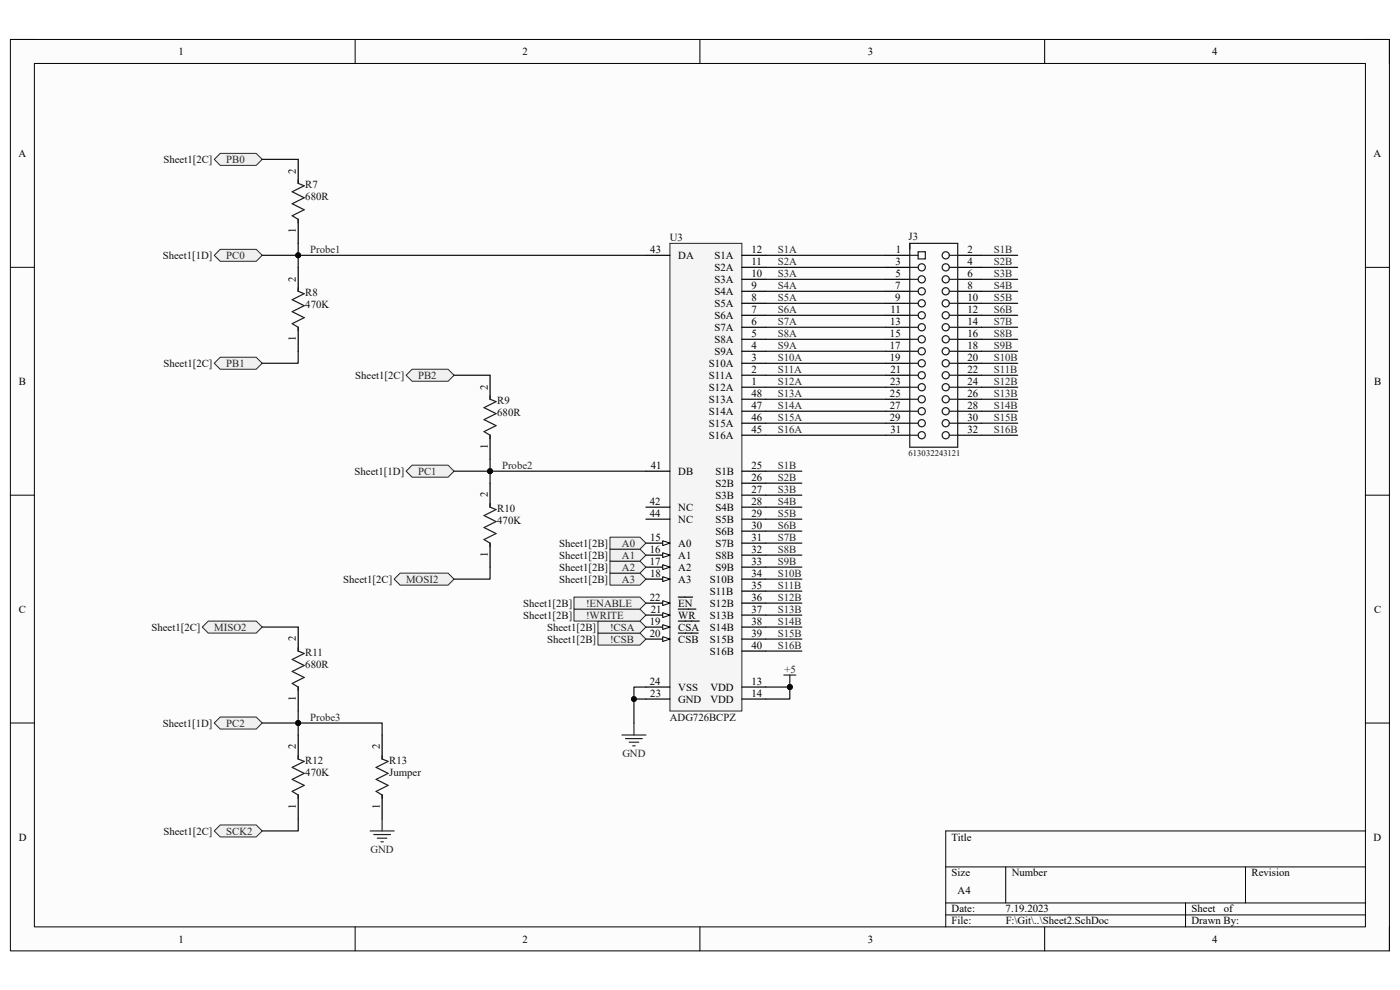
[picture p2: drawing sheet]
<svg xmlns="http://www.w3.org/2000/svg" width="297mm" height="210mm" viewBox="0 0 297 210" stroke-linecap="round" stroke-linejoin="round" font-family="sans-serif">
<path d="M2.2 8.4h292.6v193.3h-292.6z" fill-rule="evenodd" fill="#fcfcfc"/>
<path d="M2.2 8.4h292.6v193.3h-292.6z" fill="none" stroke="#000" stroke-width=".21"/>
<path d="M7.3 13.5h282.4v183.1h-282.4z" fill-rule="evenodd" fill="#fcfcfc"/>
<g fill="none" stroke="#000" stroke-width=".21">
<path d="M2.2 8.4h5.1M7.3 13.5h282.4v183.1h-282.4zM75.3 8.4v5.1M148.5 8.4v5.1M221.6 8.4v5.1M289.7 8.4h5.1v5.1M2.2 56.7h5.1M289.7 56.7h5.1M2.2 105h5.1M289.7 105.1h5.1M2.2 153.4h5.1M289.7 153.4h5.1"/>
<path d="M289.7 176.3h-89.1v20.3M75.3 196.6v5.1M148.5 196.6v5.1M200.6 183.9h89.1M200.6 191.5h89.1M200.6 194.1h89.1M213.4 183.9v7.6M221.6 196.6v5.1M251.5 191.5v5.1M264.2 183.9v7.6M294.8 196.6v5.1"/>
</g>
<path d="M63.3 33.8v5.1M63.3 46.5v5.1M63.3 56.7v5.1M63.3 69.4v5.1" fill="none" stroke="#000" stroke-width=".25"/>
<path d="M63.3 38.1v.8l1.2 .5-2.5 1.3 2.5 1.3-2.5 1.2 2.5 1.3-2.5 1.3 1.3 .7v.8M63.3 61v.8l1.2 .5-2.5 1.3 2.5 1.2-2.5 1.3 2.5 1.3-2.5 1.3 1.3 .7v.8" fill="none" stroke="#1c1c1c" stroke-width=".25"/>
<path d="M45.5 33.8l1.2-1.3h7.7l1.2 1.3-1.2 1.3h-7.7z" fill-rule="evenodd" fill="#f0f0f0"/>
<path d="M45.5 33.8l1.2-1.3h7.7l1.2 1.3-1.2 1.3h-7.7z" fill="none" stroke="#262626" stroke-width=".21"/>
<path d="M45.5 77.1l1.2-1.3h7.7l1.2 1.3-1.2 1.2h-7.7z" fill-rule="evenodd" fill="#f0f0f0"/>
<path d="M45.5 77.1l1.2-1.3h7.7l1.2 1.3-1.2 1.2h-7.7z" fill="none" stroke="#262626" stroke-width=".21"/>
<path d="M45.5 54.2l1.2-1.3h7.7l1.2 1.3-1.2 1.2h-7.7z" fill-rule="evenodd" fill="#f0f0f0"/>
<path d="M45.5 54.2l1.2-1.3h7.7l1.2 1.3-1.2 1.2h-7.7z" fill="none" stroke="#262626" stroke-width=".21"/>
<path d="M104 79.6v5.1M104 92.3v5.1M104 102.5v5.1M104 115.2v5.1" fill="none" stroke="#000" stroke-width=".25"/>
<path d="M104 83.9v.8l1.2 .5-2.5 1.3 2.5 1.2-2.5 1.3 2.5 1.3-2.5 1.3 1.3 .7v.8M104 106.8v.8l1.2 .5-2.5 1.3 2.5 1.2-2.5 1.3 2.5 1.3-2.5 1.3 1.3 .7v.8" fill="none" stroke="#1c1c1c" stroke-width=".25"/>
<path d="M86.2 79.6l1.2-1.3h7.7l1.2 1.3-1.2 1.3h-7.7z" fill-rule="evenodd" fill="#f0f0f0"/>
<path d="M86.2 79.6l1.2-1.3h7.7l1.2 1.3-1.2 1.3h-7.7z" fill="none" stroke="#262626" stroke-width=".21"/>
<path d="M83.6 122.9l1.3-1.3h10.2l1.2 1.3-1.2 1.2h-10.2z" fill-rule="evenodd" fill="#f0f0f0"/>
<path d="M83.6 122.9l1.3-1.3h10.2l1.2 1.3-1.2 1.2h-10.2z" fill="none" stroke="#262626" stroke-width=".21"/>
<path d="M86.2 100l1.2-1.3h7.7l1.2 1.3-1.2 1.2h-7.7z" fill-rule="evenodd" fill="#f0f0f0"/>
<path d="M86.2 100l1.2-1.3h7.7l1.2 1.3-1.2 1.2h-7.7z" fill="none" stroke="#262626" stroke-width=".21"/>
<path d="M63.3 133v5.1M63.3 145.7v5.1M63.3 155.9v5.1M63.3 168.6v5.1" fill="none" stroke="#000" stroke-width=".25"/>
<path d="M63.3 137.4v.7l1.2 .5-2.5 1.3 2.5 1.3-2.5 1.2 2.5 1.3-2.5 1.3 1.3 .7v.8M63.3 160.2v.8l1.2 .5-2.5 1.3 2.5 1.3-2.5 1.2 2.5 1.3-2.5 1.3 1.3 .7v.8" fill="none" stroke="#1c1c1c" stroke-width=".25"/>
<path d="M42.9 133l1.3-1.2h10.2l1.2 1.2-1.2 1.3h-10.2z" fill-rule="evenodd" fill="#f0f0f0"/>
<path d="M42.9 133l1.3-1.2h10.2l1.2 1.2-1.2 1.3h-10.2z" fill="none" stroke="#262626" stroke-width=".21"/>
<path d="M45.5 176.3l1.2-1.3h7.7l1.2 1.3-1.2 1.2h-7.7z" fill-rule="evenodd" fill="#f0f0f0"/>
<path d="M45.5 176.3l1.2-1.3h7.7l1.2 1.3-1.2 1.2h-7.7z" fill="none" stroke="#262626" stroke-width=".21"/>
<path d="M45.5 153.4l1.2-1.3h7.7l1.2 1.3-1.2 1.3h-7.7z" fill-rule="evenodd" fill="#f0f0f0"/>
<path d="M45.5 153.4l1.2-1.3h7.7l1.2 1.3-1.2 1.3h-7.7z" fill="none" stroke="#262626" stroke-width=".21"/>
<path d="M142.1 51.6h15.3v99.2h-15.3z" fill-rule="evenodd" fill="#f5f5f5"/>
<path d="M142.1 51.6h15.3v99.2h-15.3z" fill="none" stroke="#262626" stroke-width=".21"/>
<g fill="none" stroke="#000" stroke-width=".25">
<path d="M157.4 59.3h5.1M157.4 56.7h5.1M157.4 54.2h5.1M157.4 79.6h5.1M157.4 77.1h5.1M157.4 74.5h5.1M157.4 72h5.1M157.4 69.4h5.1M157.4 66.9h5.1M157.4 64.3h5.1M157.4 61.8h5.1M157.4 82.1h5.1"/>
<path d="M137 115.2h5.1M157.4 145.7h5.1M157.4 148.3h5.1"/>
</g>
<path d="M140.6 114.7l1.5 .5-1.5 .5z" fill="#fbfbfb"/>
<path d="M140.6 114.7l1.5 .5-1.5 .5z" fill="none" stroke="#000" stroke-width=".21"/>
<path d="M137 117.8h5.1" fill="none" stroke="#000" stroke-width=".25"/>
<path d="M140.6 117.3l1.5 .5-1.5 .5z" fill="#fbfbfb"/>
<path d="M140.6 117.3l1.5 .5-1.5 .5z" fill="none" stroke="#000" stroke-width=".21"/>
<path d="M137 120.3h5.1" fill="none" stroke="#000" stroke-width=".25"/>
<path d="M140.6 119.8l1.5 .5-1.5 .5z" fill="#fbfbfb"/>
<path d="M140.6 119.8l1.5 .5-1.5 .5z" fill="none" stroke="#000" stroke-width=".21"/>
<path d="M137 122.9h5.1" fill="none" stroke="#000" stroke-width=".25"/>
<path d="M140.6 122.3l1.5 .6-1.5 .5z" fill="#fbfbfb"/>
<path d="M140.6 122.3l1.5 .6-1.5 .5z" fill="none" stroke="#000" stroke-width=".21"/>
<path d="M137 133h5.1" fill="none" stroke="#000" stroke-width=".25"/>
<path d="M140.6 132.5l1.5 .5-1.5 .5z" fill="#fbfbfb"/>
<path d="M140.6 132.5l1.5 .5-1.5 .5z" fill="none" stroke="#000" stroke-width=".21"/>
<path d="M137 135.6h5.1M143.9 131.8h4.4" fill="none" stroke="#000" stroke-width=".25"/>
<path d="M140.6 135.1l1.5 .5-1.5 .5z" fill="#fbfbfb"/>
<path d="M140.6 135.1l1.5 .5-1.5 .5z" fill="none" stroke="#000" stroke-width=".21"/>
<path d="M137 130.5h5.1M143.9 134.3h4.2" fill="none" stroke="#000" stroke-width=".25"/>
<path d="M140.6 130l1.5 .5-1.5 .5z" fill="#fbfbfb"/>
<path d="M140.6 130l1.5 .5-1.5 .5z" fill="none" stroke="#000" stroke-width=".21"/>
<path d="M137 127.9h5.1M143.9 129.2h3.7" fill="none" stroke="#000" stroke-width=".25"/>
<path d="M140.6 127.4l1.5 .5-1.5 .5z" fill="#fbfbfb"/>
<path d="M140.6 127.4l1.5 .5-1.5 .5z" fill="none" stroke="#000" stroke-width=".21"/>
<g fill="none" stroke="#000" stroke-width=".25">
<path d="M137 54.2h5.1M137 100h5.1M157.4 100h5.1M157.4 92.3h5.1M157.4 89.8h5.1M157.4 87.2h5.1M157.4 84.7h5.1M137 107.6h5.1M137 110.1h5.1M157.4 102.5h5.1M157.4 105h5.1M157.4 107.6h5.1"/>
<path d="M157.4 110.1h5.1M157.4 112.7h5.1M157.4 115.2h5.1M157.4 117.8h5.1M143.9 126.7h3M157.4 120.3h5.1M157.4 122.9h5.1M157.4 125.4h5.1M157.4 127.9h5.1M157.4 130.5h5.1M157.4 133h5.1M157.4 135.6h5.1"/>
<path d="M157.4 138.1h5.1M137 148.3h5.1M137 145.7h5.1"/>
</g>
<path d="M131.9 155.9h5.1M132.7 156.7h3.6M133.5 157.5h2M134.2 158.2h.5M134.5 153.4v2.5" fill="none" stroke="#262626" stroke-width=".25"/>
<path d="M126.9 134.3h8.9l1.2 1.3-1.2 1.2h-8.9z" fill-rule="evenodd" fill="#f0f0f0"/>
<path d="M126.9 134.3h8.9l1.2 1.3-1.2 1.2h-8.9z" fill="none" stroke="#262626" stroke-width=".21"/>
<path d="M126.9 131.8h8.9l1.2 1.2-1.2 1.3h-8.9z" fill-rule="evenodd" fill="#f0f0f0"/>
<path d="M126.9 131.8h8.9l1.2 1.2-1.2 1.3h-8.9z" fill="none" stroke="#262626" stroke-width=".21"/>
<path d="M129.4 121.6h6.4l1.2 1.3-1.2 1.2h-6.4z" fill-rule="evenodd" fill="#f0f0f0"/>
<path d="M129.4 121.6h6.4l1.2 1.3-1.2 1.2h-6.4z" fill="none" stroke="#262626" stroke-width=".21"/>
<path d="M129.4 119h6.4l1.2 1.3-1.2 1.3h-6.4z" fill-rule="evenodd" fill="#f0f0f0"/>
<path d="M129.4 119h6.4l1.2 1.3-1.2 1.3h-6.4z" fill="none" stroke="#262626" stroke-width=".21"/>
<path d="M129.4 116.5h6.4l1.2 1.3-1.2 1.2h-6.4z" fill-rule="evenodd" fill="#f0f0f0"/>
<path d="M129.4 116.5h6.4l1.2 1.3-1.2 1.2h-6.4z" fill="none" stroke="#262626" stroke-width=".21"/>
<path d="M129.4 114h6.4l1.2 1.2-1.2 1.3h-6.4z" fill-rule="evenodd" fill="#f0f0f0"/>
<path d="M129.4 114h6.4l1.2 1.2-1.2 1.3h-6.4z" fill="none" stroke="#262626" stroke-width=".21"/>
<path d="M121.8 129.2h14l1.2 1.3-1.2 1.3h-14z" fill-rule="evenodd" fill="#f0f0f0"/>
<path d="M121.8 129.2h14l1.2 1.3-1.2 1.3h-14z" fill="none" stroke="#262626" stroke-width=".21"/>
<path d="M121.8 126.7h14l1.2 1.2-1.2 1.3h-14z" fill-rule="evenodd" fill="#f0f0f0"/>
<path d="M121.8 126.7h14l1.2 1.2-1.2 1.3h-14z" fill="none" stroke="#262626" stroke-width=".21"/>
<path d="M166.3 143.2h2.5M167.6 143.2v2.5" fill="none" stroke="#262626" stroke-width=".25"/>
<circle cx="167.6" cy="145.7" r=".51" fill="#0e0e0e"/>
<circle cx="167.6" cy="145.7" r=".51" fill="none" stroke="#0e0e0e" stroke-width=".21"/>
<g fill="none" stroke="#000" stroke-width=".25">
<path d="M187.9 56.7h5.1M187.9 54.2h5.1M187.9 59.3h5.1M203.2 56.7h5.1M203.2 54.2h5.1M203.2 59.3h5.1M187.9 61.8h5.1M187.9 64.3h5.1M187.9 66.9h5.1M187.9 69.4h5.1M187.9 72h5.1M187.9 74.5h5.1"/>
<path d="M187.9 77.1h5.1M187.9 79.6h5.1M203.2 61.8h5.1M203.2 64.3h5.1M203.2 66.9h5.1M203.2 69.4h5.1M203.2 72h5.1M203.2 74.5h5.1M203.2 77.1h5.1M203.2 79.6h5.1M187.9 82.1h5.1M187.9 84.7h5.1"/>
<path d="M187.9 87.2h5.1M187.9 89.8h5.1M187.9 92.3h5.1M203.2 82.1h5.1M203.2 84.7h5.1M203.2 87.2h5.1M203.2 89.8h5.1M203.2 92.3h5.1M81.1 155.9v5.1M81.1 168.6v5.1"/>
</g>
<g fill="none" stroke="#1c1c1c" stroke-width=".25">
<path d="M193 56.7h1.8M193 54.2h1.8M193 59.3h1.8M193 51.6h10.2v43.3h-10.2zM194.8 53.4h1.5v1.5h-1.5zM201.4 56.7h1.8M201.4 54.2h1.8M201.4 59.3h1.8M193 61.8h1.8M193 64.3h1.8M193 66.9h1.8M193 69.4h1.8"/>
<path d="M193 72h1.8M193 74.5h1.8M193 77.1h1.8M193 79.6h1.8M201.4 61.8h1.8M201.4 64.3h1.8M201.4 66.9h1.8M201.4 69.4h1.8M201.4 72h1.8M201.4 74.5h1.8M201.4 77.1h1.8M201.4 79.6h1.8"/>
<path d="M193 82.1h1.8M193 84.7h1.8M193 87.2h1.8M193 89.8h1.8M193 92.3h1.8M201.4 82.1h1.8M201.4 84.7h1.8M201.4 87.2h1.8M201.4 89.8h1.8M201.4 92.3h1.8M81.1 160.2v.8l1.2 .5-2.5 1.3 2.5 1.3-2.5 1.2 2.5 1.3-2.5 1.3 1.3 .7v.8"/>
<circle cx="195.5" cy="59.3" r=".76"/>
<circle cx="195.5" cy="56.7" r=".76"/>
<circle cx="200.6" cy="54.2" r=".76"/>
<circle cx="200.6" cy="59.3" r=".76"/>
<circle cx="200.6" cy="56.7" r=".76"/>
<circle cx="195.5" cy="61.8" r=".76"/>
<circle cx="195.5" cy="74.5" r=".76"/>
<circle cx="195.5" cy="77.1" r=".76"/>
<circle cx="195.5" cy="69.4" r=".76"/>
<circle cx="195.5" cy="79.6" r=".76"/>
<circle cx="195.5" cy="64.3" r=".76"/>
<circle cx="195.5" cy="66.9" r=".76"/>
<circle cx="195.5" cy="72" r=".76"/>
<circle cx="200.6" cy="79.6" r=".76"/>
<circle cx="200.6" cy="77.1" r=".76"/>
<circle cx="200.6" cy="74.5" r=".76"/>
<circle cx="200.6" cy="69.4" r=".76"/>
<circle cx="200.6" cy="66.9" r=".76"/>
<circle cx="200.6" cy="64.3" r=".76"/>
<circle cx="200.6" cy="72" r=".76"/>
<circle cx="200.6" cy="61.8" r=".76"/>
<circle cx="195.5" cy="84.7" r=".76"/>
<circle cx="195.5" cy="82.1" r=".76"/>
<circle cx="195.5" cy="89.8" r=".76"/>
<circle cx="195.5" cy="92.3" r=".76"/>
<circle cx="195.5" cy="87.2" r=".76"/>
<circle cx="200.6" cy="89.8" r=".76"/>
<circle cx="200.6" cy="84.7" r=".76"/>
<circle cx="200.6" cy="82.1" r=".76"/>
<circle cx="200.6" cy="92.3" r=".76"/>
<circle cx="200.6" cy="87.2" r=".76"/>
</g>
<path d="M78.5 176.3h5.1M79.3 177h3.5M80.1 177.8h2M80.8 178.6h.5M81.1 173.7v2.6" fill="none" stroke="#262626" stroke-width=".25"/>
<path d="M63.3 51.6v2.6h-7.7M63.3 74.5v2.6h-7.7" fill="none" stroke="#0e0e0e" stroke-width=".25"/>
<circle cx="63.3" cy="54.2" r=".51" fill="#0e0e0e"/>
<circle cx="63.3" cy="54.2" r=".51" fill="none" stroke="#0e0e0e" stroke-width=".21"/>
<path d="M63.3 54.2v2.5" fill="none" stroke="#0e0e0e" stroke-width=".25"/>
<circle cx="63.3" cy="54.2" r=".51" fill="#0e0e0e"/>
<circle cx="63.3" cy="54.2" r=".51" fill="none" stroke="#0e0e0e" stroke-width=".21"/>
<path d="M55.6 33.8h7.7M104 97.4v2.6h-7.7M104 120.3v2.6h-7.7" fill="none" stroke="#0e0e0e" stroke-width=".25"/>
<circle cx="104" cy="100" r=".51" fill="#0e0e0e"/>
<circle cx="104" cy="100" r=".51" fill="none" stroke="#0e0e0e" stroke-width=".21"/>
<path d="M104 100v2.5" fill="none" stroke="#0e0e0e" stroke-width=".25"/>
<circle cx="104" cy="100" r=".51" fill="#0e0e0e"/>
<circle cx="104" cy="100" r=".51" fill="none" stroke="#0e0e0e" stroke-width=".21"/>
<path d="M96.3 79.6h7.7M63.3 150.8v2.6h-7.7M63.3 173.7v2.6h-7.7" fill="none" stroke="#0e0e0e" stroke-width=".25"/>
<circle cx="63.3" cy="153.4" r=".51" fill="#0e0e0e"/>
<circle cx="63.3" cy="153.4" r=".51" fill="none" stroke="#0e0e0e" stroke-width=".21"/>
<path d="M63.3 153.4v2.5" fill="none" stroke="#0e0e0e" stroke-width=".25"/>
<circle cx="63.3" cy="153.4" r=".51" fill="#0e0e0e"/>
<circle cx="63.3" cy="153.4" r=".51" fill="none" stroke="#0e0e0e" stroke-width=".21"/>
<path d="M63.3 54.2h73.7M55.6 133h7.7" fill="none" stroke="#0e0e0e" stroke-width=".25"/>
<circle cx="63.3" cy="54.2" r=".51" fill="#0e0e0e"/>
<circle cx="63.3" cy="54.2" r=".51" fill="none" stroke="#0e0e0e" stroke-width=".21"/>
<path d="M104 100h33" fill="none" stroke="#0e0e0e" stroke-width=".25"/>
<circle cx="104" cy="100" r=".51" fill="#0e0e0e"/>
<circle cx="104" cy="100" r=".51" fill="none" stroke="#0e0e0e" stroke-width=".21"/>
<path d="M137 148.3h-2.5v5.1" fill="none" stroke="#0e0e0e" stroke-width=".25"/>
<circle cx="134.5" cy="148.3" r=".51" fill="#0e0e0e"/>
<circle cx="134.5" cy="148.3" r=".51" fill="none" stroke="#0e0e0e" stroke-width=".21"/>
<g fill="none" stroke="#0e0e0e" stroke-width=".25">
<path d="M162.5 54.2h25.4M162.5 56.7h25.4M162.5 59.3h25.4M162.5 61.8h25.4M162.5 64.3h25.4M162.5 66.9h25.4M162.5 69.4h25.4M162.5 72h25.4M162.5 74.5h25.4M162.5 77.1h25.4M162.5 79.6h25.4M162.5 82.1h25.4"/>
<path d="M162.5 84.7h25.4M162.5 87.2h25.4M162.5 89.8h25.4M162.5 92.3h25.4M162.5 100h7.6M162.5 102.5h7.6M162.5 105h7.6M162.5 107.6h7.6M162.5 110.1h7.6M162.5 112.7h7.6M162.5 115.2h7.6M162.5 117.8h7.6"/>
<path d="M162.5 120.3h7.6M162.5 122.9h7.6M162.5 125.4h7.6M162.5 127.9h7.6M162.5 130.5h7.6M162.5 133h7.6M162.5 135.6h7.6M162.5 138.1h7.6M167.6 145.7v2.6h-5.1"/>
</g>
<circle cx="167.6" cy="145.7" r=".51" fill="#0e0e0e"/>
<circle cx="167.6" cy="145.7" r=".51" fill="none" stroke="#0e0e0e" stroke-width=".21"/>
<path d="M162.5 145.7h5.1" fill="none" stroke="#0e0e0e" stroke-width=".25"/>
<circle cx="167.6" cy="145.7" r=".51" fill="#0e0e0e"/>
<circle cx="167.6" cy="145.7" r=".51" fill="none" stroke="#0e0e0e" stroke-width=".21"/>
<path d="M137 145.7h-2.5v2.6" fill="none" stroke="#0e0e0e" stroke-width=".25"/>
<circle cx="134.5" cy="148.3" r=".51" fill="#0e0e0e"/>
<circle cx="134.5" cy="148.3" r=".51" fill="none" stroke="#0e0e0e" stroke-width=".21"/>
<path d="M63.3 153.4h17.8v2.5" fill="none" stroke="#0e0e0e" stroke-width=".25"/>
<circle cx="63.3" cy="153.4" r=".51" fill="#0e0e0e"/>
<circle cx="63.3" cy="153.4" r=".51" fill="none" stroke="#0e0e0e" stroke-width=".21"/>
<g fill="none" stroke="#0e0e0e" stroke-width=".25">
<path d="M208.3 54.2h7.6M208.3 56.7h7.6M208.3 59.3h7.6M208.3 61.8h7.6M208.3 64.3h7.6M208.3 66.9h7.6M208.3 69.4h7.6M208.3 72h7.6M208.3 74.5h7.6M208.3 77.1h7.6M208.3 79.6h7.6M208.3 82.1h7.6"/>
<path d="M208.3 84.7h7.6M208.3 87.2h7.6M208.3 89.8h7.6M208.3 92.3h7.6"/>
</g>
<g font-size="2.3">
<text x="37.9" y="11.7">1</text>
<text x="110.9" y="11.7">2</text>
<text x="184.1" y="11.7">3</text>
<text x="257.1" y="11.7">4</text>
<text x="3.9" y="33.3">A</text>
<text x="291.4" y="33.3">A</text>
<text x="62.8" y="36.9" transform="rotate(-90 62.8 36.9)">2</text>
<text x="62.8" y="49.4" transform="rotate(-90 62.8 49.4)">1</text>
<text x="138" y="53.6">43</text>
<text x="159.4" y="53.6">12</text>
<text x="190.1" y="53.6">1</text>
<text x="205.2" y="53.6">2</text>
<text x="62.8" y="59.8" transform="rotate(-90 62.8 59.8)">2</text>
<text x="143.9" y="54.9">DA</text>
<text x="151.6" y="60">S3A</text>
<text x="151.6" y="57.4">S2A</text>
<text x="151.6" y="54.9">S1A</text>
<text x="159.4" y="58.7">10</text>
<text x="159.4" y="56.2">11</text>
<text x="189.9" y="58.7">5</text>
<text x="190" y="56.2">3</text>
<text x="205.2" y="56.2">4</text>
<text x="205.2" y="58.7">6</text>
<text x="151.6" y="65.1">S5A</text>
<text x="151.6" y="62.6">S4A</text>
<text x="159.4" y="63.8">8</text>
<text x="159.4" y="61.3">9</text>
<text x="189.9" y="61.3">7</text>
<text x="189.9" y="63.8">9</text>
<text x="205.2" y="61.3">8</text>
<text x="205.2" y="63.8">10</text>
<text x="151.6" y="70.2">S7A</text>
<text x="151.6" y="67.6">S6A</text>
<text x="159.4" y="71.5">5</text>
<text x="159.4" y="68.9">6</text>
<text x="159.4" y="66.4">7</text>
<text x="188.8" y="71.5">15</text>
<text x="188.8" y="68.9">13</text>
<text x="188.9" y="66.4">11</text>
<text x="205.2" y="66.4">12</text>
<text x="205.2" y="68.9">14</text>
<text x="205.2" y="71.5">16</text>
<text x="62.8" y="72.3" transform="rotate(-90 62.8 72.3)">1</text>
<text x="150.4" y="77.8">S10A</text>
<text x="151.6" y="75.3">S9A</text>
<text x="151.6" y="72.7">S8A</text>
<text x="159.4" y="76.5">3</text>
<text x="159.4" y="74">4</text>
<text x="188.8" y="74">17</text>
<text x="188.8" y="76.5">19</text>
<text x="205.2" y="74">18</text>
<text x="205.2" y="76.5">20</text>
<text x="4" y="81.6">B</text>
<text x="103.5" y="82.6" transform="rotate(-90 103.5 82.6)">2</text>
<text x="150.4" y="82.9">S12A</text>
<text x="150.4" y="80.3">S11A</text>
<text x="159.4" y="81.6">1</text>
<text x="159.4" y="79.1">2</text>
<text x="188.8" y="81.6">23</text>
<text x="188.9" y="79.1">21</text>
<text x="205.2" y="79.1">22</text>
<text x="205.2" y="81.6">24</text>
<text x="291.5" y="81.6">B</text>
<text x="150.4" y="88">S14A</text>
<text x="150.4" y="85.4">S13A</text>
<text x="159.4" y="89.3">46</text>
<text x="159.4" y="86.7">47</text>
<text x="159.4" y="84.2">48</text>
<text x="188.8" y="86.7">27</text>
<text x="188.8" y="89.3">29</text>
<text x="188.8" y="84.2">25</text>
<text x="205.2" y="84.2">26</text>
<text x="205.2" y="86.7">28</text>
<text x="205.2" y="89.3">30</text>
<text x="103.5" y="95.2" transform="rotate(-90 103.5 95.2)">1</text>
<text x="150.4" y="93.1">S16A</text>
<text x="150.4" y="90.6">S15A</text>
<text x="159.4" y="91.8">45</text>
<text x="188.9" y="91.8">31</text>
<text x="205.2" y="91.8">32</text>
<text x="138" y="99.4">41</text>
<text x="143.9" y="100.7">DB</text>
<text x="151.8" y="100.7">S1B</text>
<text x="159.4" y="99.4">25</text>
<text x="159.4" y="102">26</text>
<text x="103.5" y="105.5" transform="rotate(-90 103.5 105.5)">2</text>
<text x="137.9" y="107.1">42</text>
<text x="151.8" y="103.3">S2B</text>
<text x="151.8" y="105.8">S3B</text>
<text x="159.4" y="104.5">27</text>
<text x="159.4" y="107.1">28</text>
<text x="137.9" y="109.6">44</text>
<text x="143.9" y="108.3">NC</text>
<text x="143.9" y="110.9">NC</text>
<text x="151.8" y="108.3">S4B</text>
<text x="151.8" y="110.9">S5B</text>
<text x="151.8" y="113.4">S6B</text>
<text x="159.4" y="109.6">29</text>
<text x="159.4" y="112.1">30</text>
<text x="103.5" y="118.1" transform="rotate(-90 103.5 118.1)">1</text>
<text x="137.9" y="117.3">16</text>
<text x="137.9" y="119.8">17</text>
<text x="137.9" y="114.7">15</text>
<text x="143.9" y="116">A0</text>
<text x="143.9" y="118.5">A1</text>
<text x="151.8" y="116">S7B</text>
<text x="151.8" y="118.5">S8B</text>
<text x="159.4" y="114.7">31</text>
<text x="159.4" y="117.3">32</text>
<text x="159.4" y="119.8">33</text>
<text x="137.9" y="122.3">18</text>
<text x="143.9" y="121.1">A2</text>
<text x="143.9" y="123.6">A3</text>
<text x="150.6" y="123.6">S10B</text>
<text x="151.8" y="121.1">S9B</text>
<text x="159.4" y="122.3">34</text>
<text x="159.4" y="124.9">35</text>
<text x="4" y="130">C</text>
<text x="137.9" y="127.4">22</text>
<text x="138" y="130">21</text>
<text x="143.9" y="131.2">WR</text>
<text x="143.9" y="128.7">EN</text>
<text x="150.6" y="126.2">S11B</text>
<text x="150.6" y="128.7">S12B</text>
<text x="150.6" y="131.2">S13B</text>
<text x="159.4" y="127.4">36</text>
<text x="159.4" y="130">37</text>
<text x="291.5" y="130">C</text>
<text x="62.8" y="136.1" transform="rotate(-90 62.8 136.1)">2</text>
<text x="137.9" y="132.5">19</text>
<text x="137.9" y="135">20</text>
<text x="143.9" y="133.8">CSA</text>
<text x="143.9" y="136.3">CSB</text>
<text x="150.6" y="133.8">S14B</text>
<text x="150.6" y="136.3">S15B</text>
<text x="159.4" y="132.5">38</text>
<text x="159.4" y="135">39</text>
<text x="159.4" y="137.6">40</text>
<text x="150.6" y="138.9">S16B</text>
<text x="62.8" y="148.6" transform="rotate(-90 62.8 148.6)">1</text>
<text x="137.9" y="145.2">24</text>
<text x="138" y="147.8">23</text>
<text x="143.9" y="149.1">GND</text>
<text x="143.9" y="146.5">VSS</text>
<text x="150.7" y="146.5">VDD</text>
<text x="150.7" y="149.1">VDD</text>
<text x="159.4" y="145.2">13</text>
<text x="159.4" y="147.8">14</text>
<text x="62.8" y="159" transform="rotate(-90 62.8 159)">2</text>
<text x="80.6" y="159" transform="rotate(-90 80.6 159)">2</text>
<text x="62.8" y="171.5" transform="rotate(-90 62.8 171.5)">1</text>
<text x="80.6" y="171.5" transform="rotate(-90 80.6 171.5)">1</text>
<text x="4" y="178.3">D</text>
<text x="201.9" y="178.3">Title</text>
<text x="291.4" y="178.3">D</text>
<text x="201.9" y="185.9">Size</text>
<text x="214.6" y="185.9">Number</text>
<text x="265.5" y="185.9">Revision</text>
<text x="203.2" y="189.7">A4</text>
<text x="201.9" y="193.5">Date:</text>
<text x="201.9" y="196.1">File:</text>
<text x="213.3" y="193.5">7.19.2023</text>
<text x="213.4" y="196.1">F:\Git\..\Sheet2.SchDoc</text>
<text x="252.8" y="196.1">Drawn By:</text>
<text x="252.8" y="193.5">Sheet</text>
<text x="259.6" y="193.5">of</text>
<text x="37.9" y="199.9">1</text>
<text x="110.9" y="199.9">2</text>
<text x="184.1" y="199.9">3</text>
<text x="257.1" y="199.9">4</text>
</g>
<g font-size="2.3" fill="#0e0e0e">
<text x="34.7" y="34.6">Sheet1[2C]</text>
<text x="64.8" y="39.9">R7</text>
<text x="64.8" y="42.5">680R</text>
<text x="142.1" y="51.1">U3</text>
<text x="192.7" y="50.8">J3</text>
<text x="34.5" y="54.9">Sheet1[1D]</text>
<text x="64.8" y="62.8">R8</text>
<text x="64.8" y="65.4">470K</text>
<text x="34.7" y="77.8">Sheet1[2C]</text>
<text x="75.4" y="80.3">Sheet1[2C]</text>
<text x="105.5" y="85.7">R9</text>
<text x="105.5" y="88.3">680R</text>
<text x="75.2" y="100.7">Sheet1[1D]</text>
<text x="105.5" y="108.6">R10</text>
<text x="105.5" y="111.1">470K</text>
<text x="118.6" y="118.5">Sheet1[2B]</text>
<text x="118.6" y="116">Sheet1[2B]</text>
<text x="72.8" y="123.6">Sheet1[2C]</text>
<text x="118.6" y="123.6">Sheet1[2B]</text>
<text x="118.6" y="121.1">Sheet1[2B]</text>
<text x="111" y="131.2">Sheet1[2B]</text>
<text x="111" y="128.7">Sheet1[2B]</text>
<text x="32.1" y="133.8">Sheet1[2C]</text>
<text x="116.1" y="136.3">Sheet1[2B]</text>
<text x="116.1" y="133.8">Sheet1[2B]</text>
<text x="64.8" y="139.1">R11</text>
<text x="64.8" y="141.6">680R</text>
<text x="34.5" y="154.1">Sheet1[1D]</text>
<text x="142.1" y="152.9">ADG726BCPZ</text>
<text x="64.8" y="162">R12</text>
<text x="64.8" y="164.5">470K</text>
<text x="82.6" y="162">R13</text>
<text x="82.6" y="164.5">Jumper</text>
<text x="34.7" y="177">Sheet1[2C]</text>
</g>
<g font-size="2.3" fill="#262626">
<text x="48" y="34.6">PB0</text>
<text x="65.8" y="53.6">Probe1</text>
<text x="165" y="53.6">S1A</text>
<text x="210.8" y="53.6">S1B</text>
<text x="48" y="54.9">PC0</text>
<text x="165" y="56.2">S2A</text>
<text x="165" y="58.7">S3A</text>
<text x="210.8" y="56.2">S2B</text>
<text x="210.8" y="58.7">S3B</text>
<text x="165" y="61.3">S4A</text>
<text x="165" y="63.8">S5A</text>
<text x="210.8" y="61.3">S4B</text>
<text x="210.8" y="63.8">S5B</text>
<text x="165" y="66.4">S6A</text>
<text x="165" y="68.9">S7A</text>
<text x="165" y="71.5">S8A</text>
<text x="210.8" y="66.4">S6B</text>
<text x="210.8" y="68.9">S7B</text>
<text x="210.8" y="71.5">S8B</text>
<text x="48" y="77.8">PB1</text>
<text x="165" y="74">S9A</text>
<text x="165" y="76.5">S10A</text>
<text x="210.8" y="74">S9B</text>
<text x="210.8" y="76.5">S10B</text>
<text x="88.7" y="80.3">PB2</text>
<text x="165" y="79.1">S11A</text>
<text x="165" y="81.6">S12A</text>
<text x="210.8" y="79.1">S11B</text>
<text x="210.8" y="81.6">S12B</text>
<text x="165" y="84.2">S13A</text>
<text x="165" y="86.7">S14A</text>
<text x="165" y="89.3">S15A</text>
<text x="210.8" y="84.2">S13B</text>
<text x="210.8" y="86.7">S14B</text>
<text x="210.8" y="89.3">S15B</text>
<text x="165" y="91.8">S16A</text>
<text x="210.8" y="91.8">S16B</text>
<text x="88.7" y="100.7">PC1</text>
<text x="106.5" y="99.4">Probe2</text>
<text x="165" y="99.4">S1B</text>
<text x="165" y="102">S2B</text>
<text x="165" y="104.5">S3B</text>
<text x="165" y="107.1">S4B</text>
<text x="165" y="109.6">S5B</text>
<text x="165" y="112.1">S6B</text>
<text x="132" y="118.5">A1</text>
<text x="132" y="116">A0</text>
<text x="165" y="114.7">S7B</text>
<text x="165" y="117.3">S8B</text>
<text x="165" y="119.8">S9B</text>
<text x="86.1" y="123.6">MOSI2</text>
<text x="132" y="123.6">A3</text>
<text x="132" y="121.1">A2</text>
<text x="165" y="122.3">S10B</text>
<text x="165" y="124.9">S11B</text>
<text x="124.3" y="131.2">!WRITE</text>
<text x="124.3" y="128.7">!ENABLE</text>
<text x="165" y="127.4">S12B</text>
<text x="165" y="130">S13B</text>
<text x="45.5" y="133.8">MISO2</text>
<text x="129.4" y="136.3">!CSB</text>
<text x="129.4" y="133.8">!CSA</text>
<text x="165" y="132.5">S14B</text>
<text x="165" y="135">S15B</text>
<text x="165" y="137.6">S16B</text>
<text x="166.4" y="142.7">+5</text>
<text x="48" y="154.1">PC2</text>
<text x="65.8" y="152.9">Probe3</text>
<text x="132" y="160.5">GND</text>
<text x="48" y="177">SCK2</text>
<text x="78.6" y="180.8">GND</text>
</g>
<text font-size="1.8" fill="#0e0e0e" x="192.7" y="96.7">613032243121</text>
</svg>
